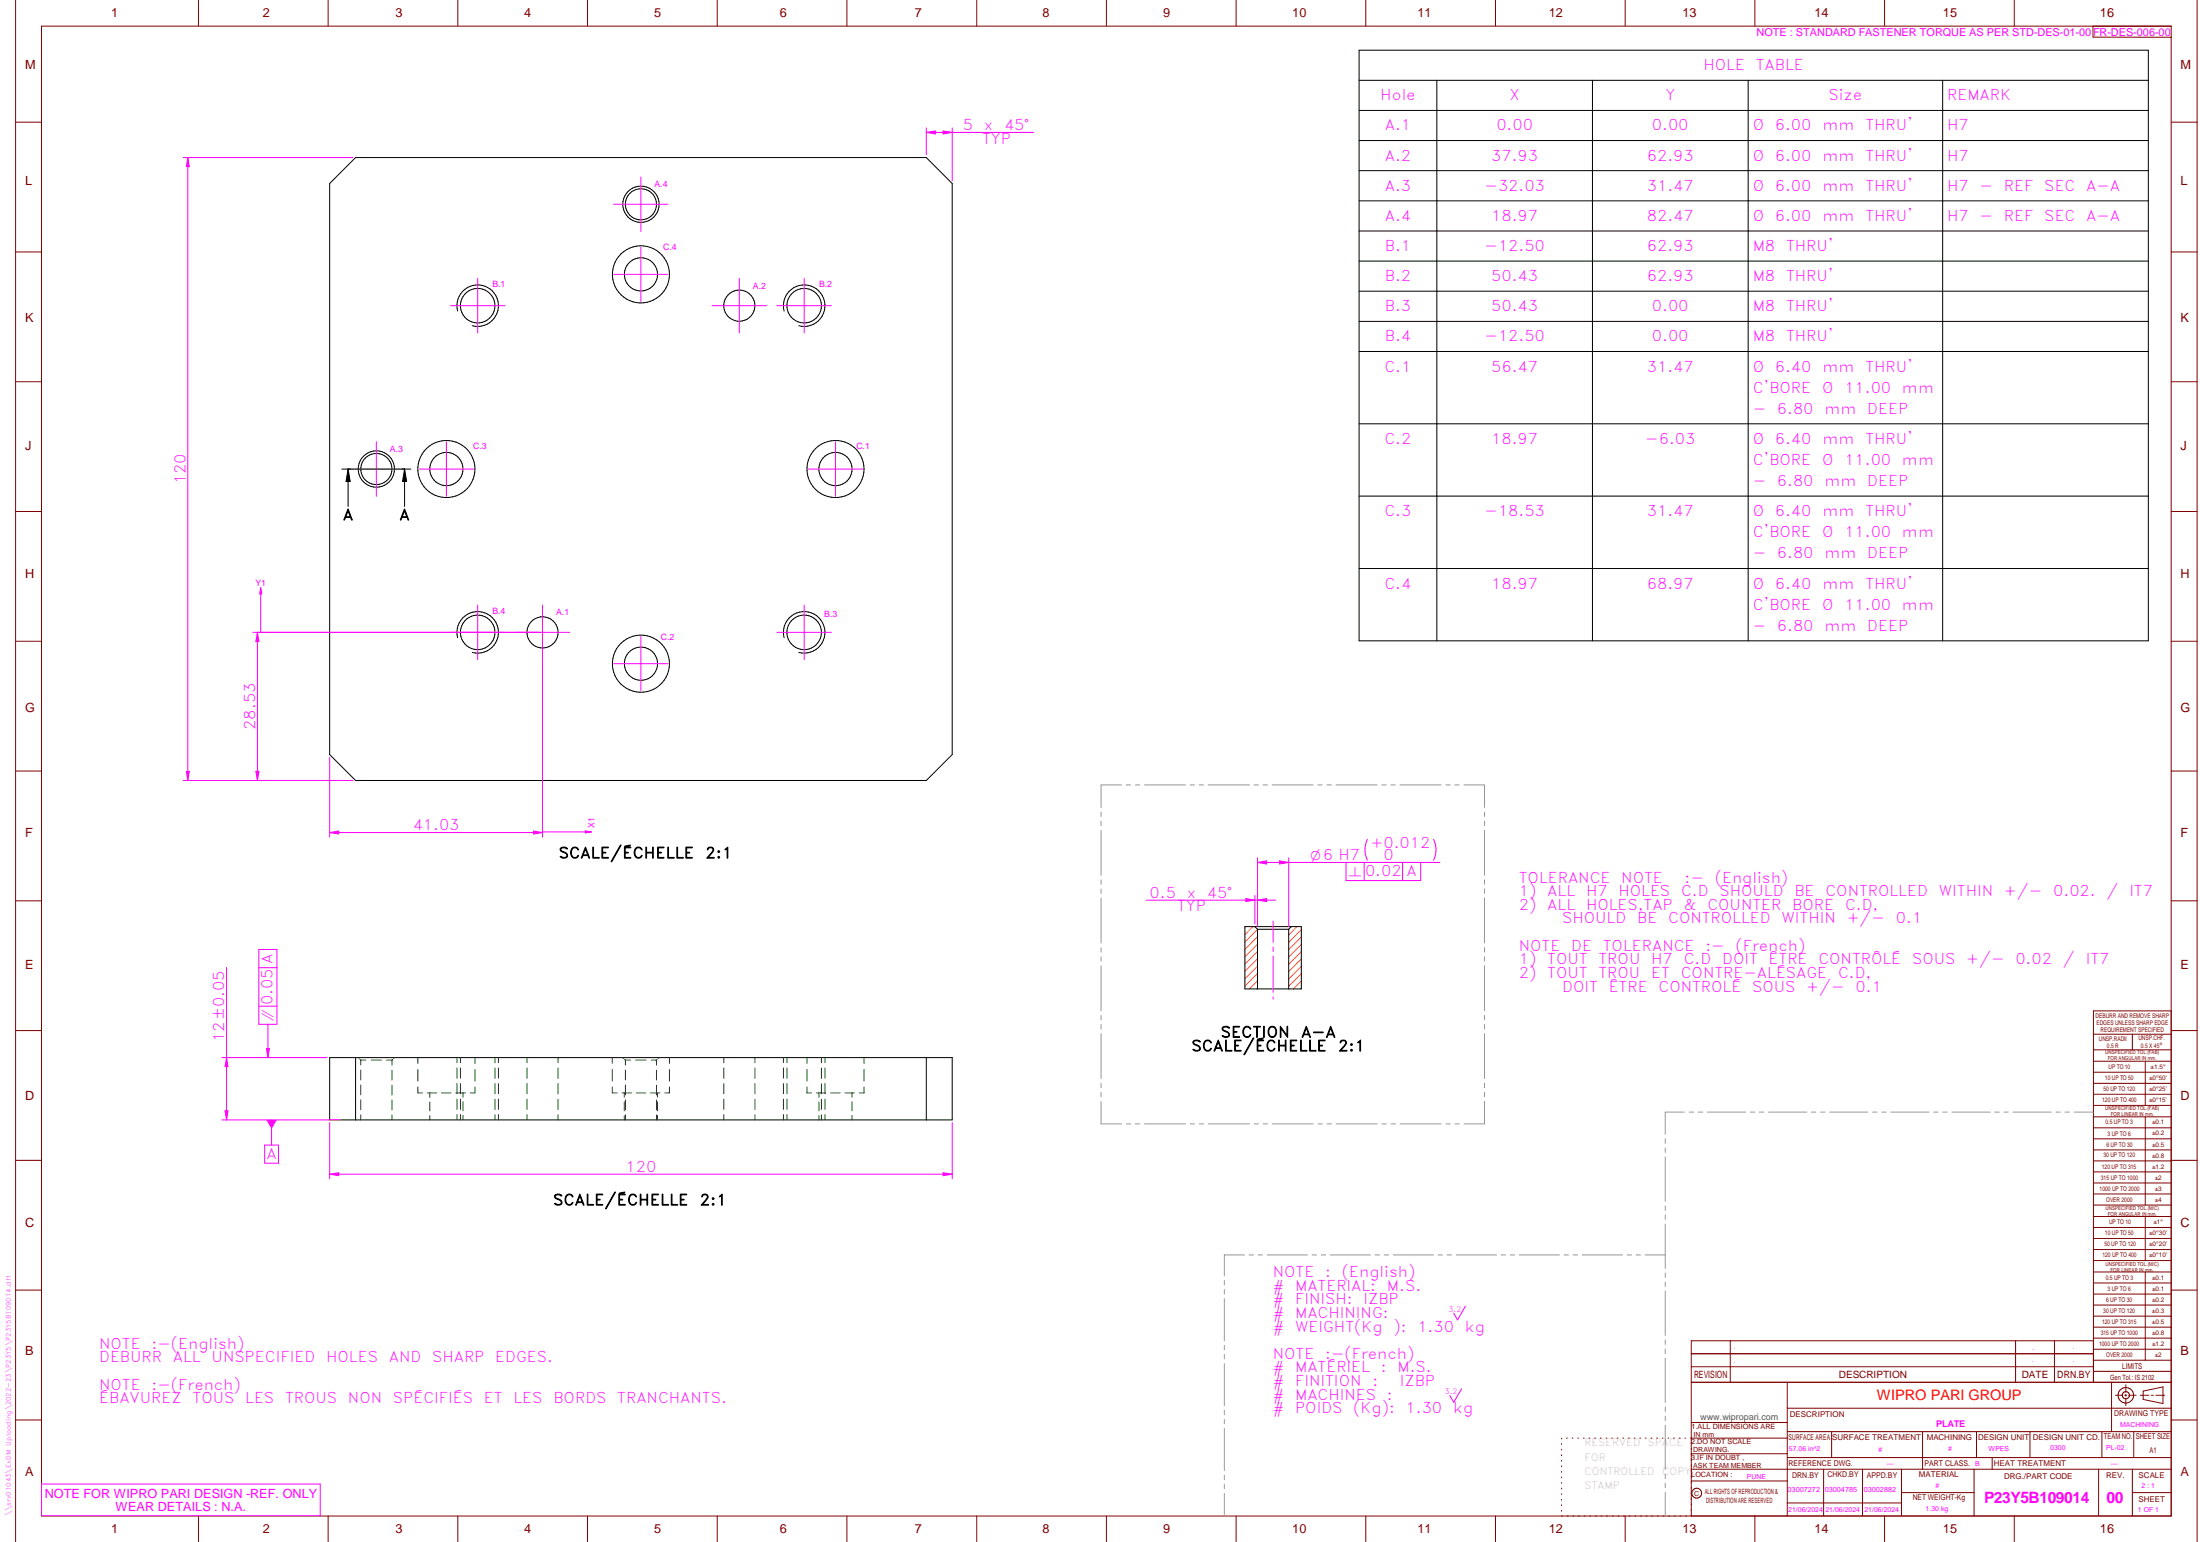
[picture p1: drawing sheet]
<svg xmlns="http://www.w3.org/2000/svg" width="848mm" height="594mm" viewBox="0 0 848 594" stroke-linecap="round" stroke-linejoin="round" font-family="sans-serif">
<g fill="none" stroke="#800000" stroke-width=".39">
<path d="M6 .1v593.9M16 10.1h821v574h-821zM76.5 .1v10M126.5 .1v10M176.5 .1v10M226.5 .1v10M276.5 .1v10M326.5 .1v10M376.5 .1v10M426.5 .1v10M476.5 .1v10M526.5 .1v10"/>
<path d="M576.5 .1v10M626.5 .1v10M676.5 .1v10M726.5 .1v10M776.5 .1v10M806.8 10.1v4.2l30.2 .1M847 .1v593.9M6 47.1h10M837 47.1h10M6 97.1h10M837 97.1h10M6 147.1h10"/>
<path d="M837 147.1h10M6 197.1h10M837 197.1h10M6 247.1h10M837 247.1h10M6 297.1h10M837 297.1h10M6 347h10M837 347h10M6 397h10M807 398.4h30M822 398.4v6.1"/>
<path d="M837 397h10M837 389.5h-30v143.1M807 404.5h30M807 408.9h30M807 413.1h30M807 417.4h30M827 408.9v17M807 421.6h30M807 425.9h30M807 430.3h30M807 434.5h30M807 438.7h30"/>
<path d="M827 430.3v34M6 447h10M807 443h30M807 447.3h30M807 451.5h30M807 455.8h30M807 460h30M837 447h10M807 464.3h30M807 468.7h30M807 472.9h30M807 477.1h30"/>
<path d="M827 468.7v16.9M6 497h10M807 481.4h30M807 485.6h30M807 490.1h30M807 494.3h30M807 498.6h30M827 490.1v33.9M837 497h10M667 516.6v16M777 516.6v16M792 516.6v16"/>
<path d="M807 502.8h30M807 507.1h30M807 511.3h30M807 515.5h30M807 519.8h30M807 516.6h-155v67.5M652 532.6h185.2M652 521.5h155M652 526.5h155M689 532.6v51.4M807 524h30M807 528.3h30"/>
<path d="M814 532.6v19M815.5 537.5h2.8M819.1 537.5h.7M819.5 533.5v2.9M819.5 537.2v.7M819.5 538.7v2.8M820.6 537.5h2.9M825 537.5h3.4M826.2 535.9l7.6-1.6v6.4l-7.6-1.5zM829.3 537.5h.8M831 537.5h3.5M6 547.1h10"/>
<path d="M602 554.1v.3M602 556.2v.3M602 558.3v.3M603.8 554.1h.4M606 554.1h.3M608.2 554.1h.3M610.4 554.1h.3M612.6 554.1h.3M614.7 554.1h.3M616.9 554.1h.3M619.1 554.1h.3M621.2 554.1h.3"/>
<path d="M623.4 554.1h.3M625.6 554.1h.3M627.8 554.1h.3M629.9 554.1h.4M632.1 554.1h.3M634.3 554.1h.3M636.5 554.1h.3M638.6 554.1h.3M640.8 554.1h.3M643 554.1h.3M645.2 554.1h.3M647.3 554.1h.4"/>
<path d="M649.5 554.1h.3M652 548h37M689 542.5h148M689 551.6h148M689 554.1h-37.3M706.1 551.6v10M741.1 551.6v14.4M761.9 551.6v10M782.5 551.6v10M810.3 551.6v10M822.5 551.6v10M837 547.1h10"/>
<path d="M602 560.5v.3M602 562.6v.3M602 564.8v.3M602 566.9v.3M602 569v.3M602 571.2v.3M602 573.3v.4M602 575.5v.3M602 577.6v.3M602 579.8v.3M652 570.6h37M652 560.1h37"/>
<path d="M689 561.6h148M689 579h44M703 566v18M718 566v18M733 575.1h28M733 566v18M761 566v18M768 561.6v4.4M809 566v18M822 566v18M822 575.1h15M837 566h-185"/>
<path d="M76.5 584.1v9.9M126.5 584.1v9.9M176.5 584.1v9.9M226.5 584.1v9.9M276.5 584.1v9.9M326.5 584.1v9.9M376.5 584.1v9.9M426.5 584.1v9.9M476.5 584.1v9.9M526.5 584.1v9.9M576.5 584.1v9.9M602 581.9v.3"/>
<path d="M626.5 584.1v9.9M652 584h185M676.5 584.1v9.9M726.5 584.1v9.9M776.5 584.1v9.9"/>
<circle cx="819.5" cy="537.5" r="2.99"/>
<circle cx="819.5" cy="537.5" r="1.39"/>
<circle cx="654.1" cy="575.3" r="1.9"/>
</g>
<g fill="none" stroke="#f0f" stroke-width=".39">
<path d="M236.6 78.7h21M247.1 68.2v21M247.1 95.2v21M173.7 117.8h20.9M184.1 107.3v21M236.6 105.7h21M274.5 117.8h21M285 107.3v21M299.5 117.8h21M310 107.3v21M145.1 170.2v21M172.1 170.2v21"/>
<path d="M322.1 170.2v21M134.6 180.7h21M161.6 180.7h21M311.6 180.7h21M184.1 233.1v21M209.1 233.1v21M310 233.1v21M173.7 243.6h20.9M198.6 243.6h21M236.6 255.7h21M247.1 245.2v21M299.5 243.6h21"/>
<path d="M127.1 432.5v21.7M367.1 432.5v21.7M127.1 452.4l3.5-.6v1.2zM564.9 503.2l-3 5.3-1.5-2.6M563.5 535l-3.1 5.3-1.5-2.7M16 571.8h107.4v12.2h-107.4z"/>
</g>
<g fill="none" stroke="#949494" stroke-width=".39">
<path d="M641.9 438.7v1.8M649.4 428.5h-7.5v8.5M651.2 428.5h1.7M654.6 428.5h1.8M658.2 428.5h14.7M674.7 428.5h1.7M678.2 428.5h1.7M681.7 428.5h14.8M698.3 428.5h1.7M701.8 428.5h1.7M705.3 428.5h14.7M721.9 428.5h1.7"/>
<path d="M725.3 428.5h1.8M728.9 428.5h14.7M745.4 428.5h1.7M748.9 428.5h1.7M752.4 428.5h14.8M769 428.5h1.7M772.5 428.5h1.7M776 428.5h14.7M792.6 428.5h1.7M796 428.5h1.8M799.5 428.5h7.4M641.9 442.3v1.6"/>
<path d="M641.9 445.8v17M641.9 464.6v1.7M641.9 468.1v1.7M641.9 471.6v17.1M472 493.4v1.6M472 496.8v1.8M479.7 483.5h-7.7v8M481.5 483.5h1.7M485 483.5h1.7M488.5 483.5h15.5M505.8 483.5h1.7M509.3 483.5h1.7"/>
<path d="M512.8 483.5h15.5M530.1 483.5h1.7M533.6 483.5h1.7M537.1 483.5h15.5M554.4 483.5h1.7M557.9 483.5h1.7M561.4 483.5h15.5M578.7 483.5h1.6M582.2 483.5h1.7M585.6 483.5h15.5M603 483.5h1.6M606.4 483.5h1.8"/>
<path d="M609.9 483.5h15.5M627.2 483.5h1.7M630.7 483.5h1.7M634.2 483.5h7.7M641.9 490.4v1.7M641.9 493.9v1.7M641.9 497.4v17.1M472 500.3v16.3M472 518.3v1.8M641.9 516.3v1.6M641.9 519.8v1.7M472 521.8v1.7"/>
<path d="M472 525.4v16.2M641.9 523.2v17.1M472 543.3v1.7M472 546.9v1.7M472 550.3v16.2M641.9 542.1v1.7M641.9 545.6v1.7M641.9 549.1v17M472 568.3v1.8M472 571.8v1.7M472 575.4v8.1M641.9 567.9v1.7"/>
<path d="M641.9 571.4v1.8M641.9 574.9v8.6"/>
</g>
<g fill="none" stroke="#000" stroke-width=".39">
<path d="M127.1 70.7l10-10h220l10 10v220l-10 10h-220l-10-10zM176.4 119.8a8 8 0 0 1 7-10 8 8 0 0 1 8.7 8.6 8 8 0 0 1-10 7.1M302.3 119.8a8 8 0 0 1 6.9-10 8 8 0 0 1 8.7 8.6 8 8 0 0 1-10 7.1M176.4 245.7a8 8 0 0 1 7-10 8 8 0 0 1 8.7 8.6 8 8 0 0 1-10 7.1M302.3 245.7a8 8 0 0 1 7-10 8 8 0 0 1 8.7 8.6 8 8 0 0 1-10.1 7.1M127.1 407.5h240v24h-240zM137.1 407.5v24M357.1 407.5v24"/>
<circle cx="247.1" cy="78.7" r="6"/>
<circle cx="247.1" cy="78.7" r="7"/>
<circle cx="184.1" cy="117.8" r="6.7"/>
<circle cx="247.1" cy="105.7" r="6.4"/>
<circle cx="247.1" cy="105.7" r="11"/>
<circle cx="285" cy="117.8" r="6"/>
<circle cx="310" cy="117.8" r="6.7"/>
<circle cx="145.1" cy="180.7" r="7"/>
<circle cx="145.1" cy="180.7" r="6"/>
<circle cx="172.1" cy="180.7" r="11"/>
<circle cx="172.1" cy="180.7" r="6.4"/>
<circle cx="322.1" cy="180.7" r="11"/>
<circle cx="322.1" cy="180.7" r="6.4"/>
<circle cx="184.1" cy="243.6" r="6.7"/>
<circle cx="209.1" cy="243.6" r="6"/>
<circle cx="247.1" cy="255.7" r="11"/>
<circle cx="247.1" cy="255.7" r="6.4"/>
<circle cx="310" cy="243.6" r="6.7"/>
</g>
<g fill="none" stroke="#008000" stroke-width=".39">
<path d="M138.1 407.5l.3 .3M138.7 408.1l.4 .3M139.1 408.4v1.9M139.1 412.3v3.8M139.1 418v3.8M139.1 408.4h1.9M143.1 408.4h3.9M149.1 408.4h2M151.1 408.4v1.9M151.1 412.3v3.8M151.1 418.1v3.8M151.4 408.1l-.3 .3"/>
<path d="M152.1 407.5l-.4 .3M161.1 418.8v2.2h1.8M161.1 407.5v2.2M161.1 412v4.5M176.1 407.5v1.9M176.1 411.4v4M176.1 417.4v4M177.5 407.5v1.9M177.5 411.4v4M177.5 417.4v4M183.1 418.8v2.2h-1.9M183.1 407.5v2.2"/>
<path d="M183.1 412v4.5M190.8 407.5v1.9M190.8 411.5v4M190.8 417.5v3.9M192.2 407.5v1.9M192.2 411.4v4M192.2 417.4v4M203.2 407.5v1.9M203.2 411.4v4M203.2 417.4v4M215.1 407.5v1.9M215.1 411.5v4"/>
<path d="M215.1 417.5v3.9M236.1 418.8v2.2h1.8M236.1 407.5v2.2M236.1 412v4.5M240.1 407.5l.3 .3M240.7 408.1l.4 .3M241.1 408.4v1.9M241.1 412.3v3.8M241.1 418v3.8M241.1 408.4h1.9M245.1 408.4h3.9M251.1 408.4h2"/>
<path d="M253.1 408.4v1.9M253.1 412.3v3.8M253.1 418.1v3.8M253.4 408.1l-.3 .3M254.1 407.5l-.4 .3M258.1 418.8v2.2h-1.8M258.1 407.5v2.2M258.1 412v4.5M279 407.5v1.9M279 411.4v4M279 417.4v4M291 407.5v1.9"/>
<path d="M291 411.5v4M291 417.5v3.9M302 407.5v1.9M302 411.4v4M302 417.4v4M303.4 407.5v1.9M303.4 411.4v4M303.4 417.4v4M311.1 418.8v2.2h1.7M311.1 407.5v2.2M311.1 412v4.5M316.7 407.5v1.9"/>
<path d="M316.7 411.5v4M316.7 417.5v3.9M318 407.5v1.9M318 411.4v4M318 417.4v4M333.1 418.8v2.2h-1.9M333.1 407.5v2.2M333.1 412v4.5M139.1 423.8v3.8M139.1 429.5v2M151.1 423.8v3.8M151.1 429.6v1.9"/>
<path d="M164.7 421h3.7M165.7 421v1.7M165.7 424.6v3.4M165.7 429.8v1.7M170.2 421h3.7M175.7 421h3.7M176.1 423.5v3.9M176.1 429.4v2.1M177.5 423.5v3.9M177.5 429.4v2.1M178.5 421v1.7M178.5 424.5v3.4"/>
<path d="M178.5 429.7v1.8M190.8 423.5v3.9M190.8 429.5v2M192.2 423.5v3.9M192.2 429.4v2.1M203.2 423.5v3.9M203.2 429.4v2.1M215.1 423.5v3.9M215.1 429.5v2M239.8 421h3.6M240.7 421v1.7M240.7 424.6v3.4"/>
<path d="M240.7 429.8v1.7M241.1 423.8v3.8M241.1 429.5v2M245.3 421h3.6M250.8 421h3.6M253.1 423.8v3.8M253.1 429.6v1.9M253.4 421v1.7M253.4 424.5v3.4M253.4 429.7v1.8M279 423.5v3.9M279 429.4v2.1"/>
<path d="M291 423.5v3.9M291 429.5v2M302 423.5v3.9M302 429.4v2.1M303.4 423.5v3.9M303.4 429.4v2.1M314.7 421h3.6M315.7 421v1.7M315.7 424.6v3.4M315.7 429.8v1.7M316.7 423.5v3.9M316.7 429.5v2"/>
<path d="M318 423.5v3.9M318 429.4v2.1M320.3 421h3.5M325.8 421h3.6M328.5 421v1.7M328.5 424.5v3.4M328.5 429.7v1.8"/>
</g>
<path d="M127.1 452.4l3.5-.6v1.2z" fill="#f0f"/>
<path d="M363.6 451.8l3.5 .6-3.5 .6z" fill="none" stroke="#f0f" stroke-width=".39"/>
<path d="M363.6 451.8l3.5 .6-3.5 .6z" fill="#f0f"/>
<path d="M85.6 407.5h40.4M85.6 431.5h45.4M86.7 427.9h1.2l-.6 3.6zM127.1 452.4h240" fill="none" stroke="#f0f" stroke-width=".39"/>
<path d="M86.7 427.9h1.2l-.6 3.6z" fill="#f0f"/>
<path d="M87.3 407.5l.6 3.4h-1.2z" fill="none" stroke="#f0f" stroke-width=".39"/>
<path d="M87.3 407.5l.6 3.4h-1.2z" fill="#f0f"/>
<path d="M97.5 243.6h110.6M98.6 297.2h1.2l-.6 3.5zM97.5 300.7h38.5M87.3 372.7v58.8" fill="none" stroke="#f0f" stroke-width=".39"/>
<path d="M98.6 297.2h1.2l-.6 3.5z" fill="#f0f"/>
<path d="M99.2 243.6l.6 3.5h-1.2z" fill="none" stroke="#f0f" stroke-width=".39"/>
<path d="M99.2 243.6l.6 3.5h-1.2z" fill="#f0f"/>
<path d="M99.2 243.6v57.1M209.1 255.2v67.3M127.1 291.8v30.7M127.1 320.8l3.5-.6v1.1z" fill="none" stroke="#f0f" stroke-width=".39"/>
<path d="M127.1 320.8l3.5-.6v1.1z" fill="#f0f"/>
<path d="M205.7 320.2l3.4 .6-3.4 .5z" fill="none" stroke="#f0f" stroke-width=".39"/>
<path d="M205.7 320.2l3.4 .6-3.4 .5z" fill="#f0f"/>
<path d="M127.1 320.8h82M104.7 431.5v9.7" fill="none" stroke="#f0f" stroke-width=".39"/>
<path d="M102.7 431.5h4l-2 3.4z" fill="#f0f"/>
<path d="M103.3 394.6v12.9M102 441.2h5.4v6.9h-5.4z" fill="none" stroke="#f0f" stroke-width=".39"/>
<path d="M102.7 403.9h1.1l-.5 3.6z" fill="#f0f"/>
<path d="M70.7 60.7h65.3M71.8 297.2h1.2l-.6 3.5zM70.7 300.7h65.3M99.8 372.8h7M99.8 365.8h7v28.8h-7zM99.8 387.6h7M102.7 403.9h1.1l-.5 3.6z" fill="none" stroke="#f0f" stroke-width=".39"/>
<path d="M71.8 297.2h1.2l-.6 3.5z" fill="#f0f"/>
<path d="M72.4 60.7l.6 3.5h-1.2z" fill="none" stroke="#f0f" stroke-width=".39"/>
<path d="M72.4 60.7l.6 3.5h-1.2z" fill="#f0f"/>
<path d="M357.1 49.3v10.3M363.6 50.5l3.5 .5-3.5 .6zM367.1 49.3v20.3M72.4 60.7v240" fill="none" stroke="#f0f" stroke-width=".39"/>
<path d="M363.6 50.5l3.5 .5-3.5 .6z" fill="#f0f"/>
<path d="M357.1 51l3.5-.5v1.1z" fill="none" stroke="#f0f" stroke-width=".39"/>
<path d="M357.1 51l3.5-.5v1.1z" fill="#f0f"/>
<path d="M357.1 51h41.3M209.1 244.3v77.4M209.1 320.5h18.9M225.6 320.1l2.4 .4-2.4 .4z" fill="none" stroke="#f0f" stroke-width=".39"/>
<path d="M225.6 320.1l2.4 .4-2.4 .4z" fill="#f0f"/>
<path d="M100.5 226.4v17.2M100.5 226.4l.4 2.4h-.8zM99.3 243.6h109.1" fill="none" stroke="#f0f" stroke-width=".39"/>
<path d="M100.5 226.4l.4 2.4h-.8z" fill="#f0f"/>
<g fill="none" stroke="#000" stroke-width=".39">
<path d="M523.9 19.3h304.3v227.6h-304.3zM523.9 30.9h304.3M553.9 30.9v216M613.9 30.9v216M673.9 30.9v216M748.9 30.9v216M523.9 42.5h304.3M523.9 54.1h304.3M523.9 65.7h304.3M523.9 77.4h304.3M523.9 89h304.3M523.9 100.6h304.3"/>
<path d="M523.9 112.2h304.3M523.9 123.8h304.3M523.9 135.4h304.3M523.9 163.3h304.3M131.8 180.7h4.8M134.2 180.7l.8 4.8h-1.6zM134.2 180.7v14.4M136.8 180.7h16.5M153.5 180.7h4.9M156 180.7l.8 4.8h-1.6zM156 180.7v14.4M523.9 191.1h304.3"/>
<path d="M523.9 219h304.3M479.9 357h21.7v24h-21.7zM483.7 357l1.1 1M484.8 358v23M484.8 358h12M496.8 358v23M497.8 357l-1 1"/>
</g>
<path d="M134.2 180.7l.8 4.8h-1.6zM156 180.7l.8 4.8h-1.6z" fill="#000"/>
<g fill="none" stroke="#ff8000" stroke-width=".39">
<path d="M480.1 357l-.2 .3M483 357l-3.1 3.1M484.8 358.1l-4.9 4.9M500 357l-3.2 3.2M501.7 358.1l-4.9 5M484.8 377.9l-3.2 3.1M484.8 360.9l-4.9 4.9M484.8 363.7l-4.9 4.9M484.8 366.6l-4.9 4.8M484.8 369.4l-4.9 4.9M484.8 372.2l-4.9 4.9M484.8 375l-4.9 4.9"/>
<path d="M501.6 378l-3 3M501.7 363.8l-4.9 4.9M501.7 361l-4.9 4.9M501.7 366.6l-4.9 4.9M501.7 369.4l-4.9 5M501.7 372.3l-4.9 4.9M501.7 375.1l-4.9 4.9M484.8 380.7l-.3 .3M501.7 380.8l-.3 .2"/>
</g>
<path d="M483.7 345v11M484.8 346.8l3.5-.6v1.1zM484.8 345v12M490.8 354.9v8.2M490.8 364.9v1.7M490.8 368.3v14M490.8 384.1v.8" fill="none" stroke="#f0f" stroke-width=".39"/>
<path d="M484.8 346.8l3.5-.6v1.1z" fill="#f0f"/>
<path d="M480.3 346.2l3.4 .6-3.4 .5z" fill="none" stroke="#f0f" stroke-width=".39"/>
<path d="M480.3 346.2l3.4 .6-3.4 .5z" fill="#f0f"/>
<path d="M484.8 332.3l3.5-.6v1.2zM484.8 330.5v26.5M496.8 330.5v26.5M527.1 323.3a9 9 0 0 0 0 8.1M552.6 323.3a9 9 0 0 1 0 8.1M441.9 346.8h49.8" fill="none" stroke="#f0f" stroke-width=".39"/>
<path d="M484.8 332.3l3.5-.6v1.2z" fill="#f0f"/>
<path d="M493.3 331.7l3.5 .6-3.5 .6z" fill="none" stroke="#f0f" stroke-width=".39"/>
<path d="M493.3 331.7l3.5 .6-3.5 .6z" fill="#f0f"/>
<path d="M484.8 332.3h70.3M518.9 332.3v7h28.8v-7M525.9 332.3v7M540.7 332.3v7" fill="none" stroke="#f0f" stroke-width=".39"/>
<g fill="none" stroke="#949494" stroke-width=".39">
<path d="M424.4 312.9v1.7M424.4 316.4v1.7M424.4 319.9v17.3M432.4 302.4h-8v8.7M434.1 302.4h1.8M437.6 302.4h1.7M441.2 302.4h15.8M458.8 302.4h1.7M462.3 302.4h1.7M465.8 302.4h15.8M483.4 302.4h1.7M486.9 302.4h1.7"/>
<path d="M490.4 302.4h15.8M508 302.4h1.7M511.5 302.4h1.7M515 302.4h15.9M532.7 302.4h1.7M536.2 302.4h1.7M539.7 302.4h15.8M557.3 302.4h1.7M560.8 302.4h1.7M564.3 302.4h8v8.7M572.3 312.8v1.8M572.3 316.4v1.7"/>
<path d="M572.3 319.9v17.3M424.4 339v1.7M572.3 339v1.7M424.4 342.5v1.7M424.4 346v17.3M572.3 342.5v1.7M572.3 345.9v17.4M424.4 365.1v1.7M424.4 368.6v1.7M424.4 372.1v17.3M572.3 365.1v1.7M572.3 368.6v1.7"/>
<path d="M572.3 372.1v17.3M424.4 391.2v1.7M424.4 394.7v1.8M424.4 398.2v17.3M572.3 391.2v1.7M572.3 394.7v1.7M572.3 398.2v17.3M424.4 417.4v1.7M572.3 417.3v1.7M424.4 424.3v8.7h8M424.4 420.8v1.8M434.2 433h1.7"/>
<path d="M437.7 433h1.7M441.2 433h15.8M458.8 433h1.7M462.3 433h1.7M465.8 433h15.9M483.4 433h1.7M487 433h1.7M490.4 433h15.9M508.1 433h1.7M511.6 433h1.7M515.1 433h15.8M532.7 433h1.7"/>
<path d="M536.2 433h1.7M539.7 433h15.8M557.4 433h1.7M560.8 433h1.8M572.3 420.8v1.7M572.3 424.3v8.7h-8"/>
</g>
<g font-size="6" fill="#f0f">
<text x="764.8" y="578.9">P23Y5B109014</text>
<text x="812.1" y="578.9">00</text>
</g>
<g font-size="5.7" fill="#f0f">
<text x="656.7" y="27.1">HOLE</text>
<text x="676.8" y="27.1">TABLE</text>
<text x="532.1" y="38.7">Hole</text>
<text x="581.9" y="38.7">X</text>
<text x="642" y="38.7">Y</text>
<text x="704.9" y="38.7">Size</text>
<text x="750.6" y="38.7">REMARK</text>
<text x="371.1" y="50.2">5</text>
<text x="379.3" y="50.2">x</text>
<text x="387" y="50.2">45°</text>
<text x="533.8" y="50.2">A.1</text>
<text x="576.8" y="50.2">0.00</text>
<text x="636.8" y="50.2">0.00</text>
<text x="675.6" y="50.2">Ø</text>
<text x="684.2" y="50.2">6.00</text>
<text x="702.5" y="50.2">mm</text>
<text x="719.1" y="50.2">THRU'</text>
<text x="750.6" y="50.2">H7</text>
<text x="378.6" y="55.4">TYP</text>
<text x="533.8" y="61.9">A.2</text>
<text x="574.8" y="61.9">37.93</text>
<text x="634.9" y="61.9">62.93</text>
<text x="675.6" y="61.9">Ø</text>
<text x="684.2" y="61.9">6.00</text>
<text x="702.5" y="61.9">mm</text>
<text x="719.1" y="61.9">THRU'</text>
<text x="750.6" y="61.9">H7</text>
<text x="533.8" y="73.5">A.3</text>
<text x="572.3" y="73.5">-32.03</text>
<text x="634.9" y="73.5">31.47</text>
<text x="675.6" y="73.5">Ø</text>
<text x="684.2" y="73.5">6.00</text>
<text x="702.5" y="73.5">mm</text>
<text x="719.1" y="73.5">THRU'</text>
<text x="750.6" y="73.5">H7</text>
<text x="763.1" y="73.5">-</text>
<text x="772.5" y="73.5">REF</text>
<text x="788.1" y="73.5">SEC</text>
<text x="804.2" y="73.5">A-A</text>
<text x="533.8" y="85.1">A.4</text>
<text x="574.8" y="85.1">18.97</text>
<text x="634.9" y="85.1">82.47</text>
<text x="675.6" y="85.1">Ø</text>
<text x="684.2" y="85.1">6.00</text>
<text x="702.5" y="85.1">mm</text>
<text x="719.1" y="85.1">THRU'</text>
<text x="750.6" y="85.1">H7</text>
<text x="763.1" y="85.1">-</text>
<text x="772.5" y="85.1">REF</text>
<text x="788.1" y="85.1">SEC</text>
<text x="804.2" y="85.1">A-A</text>
<text x="533.8" y="96.7">B.1</text>
<text x="572.3" y="96.7">-12.50</text>
<text x="634.9" y="96.7">62.93</text>
<text x="675.6" y="96.7">M8</text>
<text x="688.5" y="96.7">THRU'</text>
<text x="533.8" y="108.3">B.2</text>
<text x="574.8" y="108.3">50.43</text>
<text x="634.9" y="108.3">62.93</text>
<text x="675.6" y="108.3">M8</text>
<text x="688.5" y="108.3">THRU'</text>
<text x="533.8" y="119.9">B.3</text>
<text x="574.8" y="119.9">50.43</text>
<text x="636.8" y="119.9">0.00</text>
<text x="675.6" y="119.9">M8</text>
<text x="688.5" y="119.9">THRU'</text>
<text x="533.8" y="131.5">B.4</text>
<text x="572.3" y="131.5">-12.50</text>
<text x="636.8" y="131.5">0.00</text>
<text x="675.6" y="131.5">M8</text>
<text x="688.5" y="131.5">THRU'</text>
<text x="533.7" y="143.1">C.1</text>
<text x="574.8" y="143.1">56.47</text>
<text x="634.9" y="143.1">31.47</text>
<text x="675.6" y="143.1">Ø</text>
<text x="684.2" y="143.1">6.40</text>
<text x="702.5" y="143.1">mm</text>
<text x="719.1" y="143.1">THRU'</text>
<text x="675.6" y="151.3">C'BORE</text>
<text x="702.4" y="151.3">Ø</text>
<text x="711" y="151.3">11.00</text>
<text x="733.2" y="151.3">mm</text>
<text x="675.6" y="159.4">-</text>
<text x="685" y="159.4">6.80</text>
<text x="703.3" y="159.4">mm</text>
<text x="719.8" y="159.4">DEEP</text>
<text x="533.7" y="171">C.2</text>
<text x="574.8" y="171">18.97</text>
<text x="634.2" y="171">-6.03</text>
<text x="675.6" y="171">Ø</text>
<text x="684.2" y="171">6.40</text>
<text x="702.5" y="171">mm</text>
<text x="719.1" y="171">THRU'</text>
<text x="675.6" y="179.1">C'BORE</text>
<text x="702.4" y="179.1">Ø</text>
<text x="711" y="179.1">11.00</text>
<text x="733.2" y="179.1">mm</text>
<text x="71.5" y="186.6" transform="rotate(-90 71.5 186.6)">120</text>
<text x="675.6" y="187.3">-</text>
<text x="685" y="187.3">6.80</text>
<text x="703.3" y="187.3">mm</text>
<text x="719.8" y="187.3">DEEP</text>
<text x="533.7" y="198.9">C.3</text>
<text x="572.3" y="198.9">-18.53</text>
<text x="634.9" y="198.9">31.47</text>
<text x="675.6" y="198.9">Ø</text>
<text x="684.2" y="198.9">6.40</text>
<text x="702.5" y="198.9">mm</text>
<text x="719.1" y="198.9">THRU'</text>
<text x="675.6" y="207">C'BORE</text>
<text x="702.4" y="207">Ø</text>
<text x="711" y="207">11.00</text>
<text x="733.2" y="207">mm</text>
<text x="675.6" y="215.1">-</text>
<text x="685" y="215.1">6.80</text>
<text x="703.3" y="215.1">mm</text>
<text x="719.8" y="215.1">DEEP</text>
<text x="533.7" y="226.7">C.4</text>
<text x="574.8" y="226.7">18.97</text>
<text x="634.9" y="226.7">68.97</text>
<text x="675.6" y="226.7">Ø</text>
<text x="684.2" y="226.7">6.40</text>
<text x="702.5" y="226.7">mm</text>
<text x="719.1" y="226.7">THRU'</text>
<text x="675.6" y="234.9">C'BORE</text>
<text x="702.4" y="234.9">Ø</text>
<text x="711" y="234.9">11.00</text>
<text x="733.2" y="234.9">mm</text>
<text x="675.6" y="243">-</text>
<text x="685" y="243">6.80</text>
<text x="703.3" y="243">mm</text>
<text x="719.8" y="243">DEEP</text>
<text x="98.3" y="281.2" transform="rotate(-90 98.3 281.2)">28.53</text>
<text x="159.1" y="319.9">41.03</text>
<text x="528.4" y="326.9">+0.012</text>
<text x="533.3" y="331.4">0</text>
<text x="526.2" y="337.5">0.02 A</text>
<text x="585.5" y="340">TOLERANCE</text>
<text x="625" y="340">NOTE</text>
<text x="649.4" y="340">:-</text>
<text x="661" y="340">(English)</text>
<text x="443.1" y="345.9">0.5</text>
<text x="457.5" y="345.9">x</text>
<text x="465.3" y="345.9">45°</text>
<text x="585.5" y="345.3">1)</text>
<text x="596.5" y="345.3">ALL</text>
<text x="611.4" y="345.3">H7</text>
<text x="623.9" y="345.3">HOLES</text>
<text x="648" y="345.3">C.D</text>
<text x="662.8" y="345.3">SHOULD</text>
<text x="691.7" y="345.3">BE</text>
<text x="703.7" y="345.3">CONTROLLED</text>
<text x="747.4" y="345.3">WITHIN</text>
<text x="772.5" y="345.3">+/-</text>
<text x="791.5" y="345.3">0.02.</text>
<text x="812.1" y="345.3">/</text>
<text x="820.8" y="345.3">IT7</text>
<text x="453.7" y="351.2">TYP</text>
<text x="585.5" y="350.5">2)</text>
<text x="596.5" y="350.5">ALL</text>
<text x="611.4" y="350.5">HOLES,TAP</text>
<text x="649.1" y="350.5">&amp;</text>
<text x="658.2" y="350.5">COUNTER</text>
<text x="690.9" y="350.5">BORE</text>
<text x="711.2" y="350.5">C.D,</text>
<text x="602.2" y="355.8">SHOULD</text>
<text x="631.1" y="355.8">BE</text>
<text x="643" y="355.8">CONTROLLED</text>
<text x="686.7" y="355.8">WITHIN</text>
<text x="711.9" y="355.8">+/-</text>
<text x="730.8" y="355.8">0.1</text>
<text x="585.5" y="366.3">NOTE</text>
<text x="585.5" y="371.5">1)</text>
<text x="596.5" y="371.5">TOUT</text>
<text x="605.7" y="366.3">DE</text>
<text x="616.2" y="371.5">TROU</text>
<text x="617.9" y="366.3">TOLERANCE</text>
<text x="636.5" y="371.5">H7</text>
<text x="649" y="371.5">C.D</text>
<text x="657.4" y="366.3">:-</text>
<text x="663.9" y="371.5">DOIT</text>
<text x="669" y="366.3">(French)</text>
<text x="681.8" y="371.5">ÊTRE</text>
<text x="701" y="371.5">CONTRÔLÉ</text>
<text x="737.1" y="371.5">SOUS</text>
<text x="758" y="371.5">+/-</text>
<text x="776.9" y="371.5">0.02</text>
<text x="795.2" y="371.5">/</text>
<text x="804" y="371.5">IT7</text>
<text x="585.5" y="376.8">2)</text>
<text x="596.5" y="376.8">TOUT</text>
<text x="616.2" y="376.8">TROU</text>
<text x="636.5" y="376.8">ET</text>
<text x="647.9" y="376.8">CONTRE-ALÉSAGE</text>
<text x="708.5" y="376.8">C.D,</text>
<text x="602.2" y="382">DOIT</text>
<text x="620.2" y="382">ÊTRE</text>
<text x="639.3" y="382">CONTROLÉ</text>
<text x="675.5" y="382">SOUS</text>
<text x="696.3" y="382">+/-</text>
<text x="715.3" y="382">0.1</text>
<text x="105" y="387.3" transform="rotate(-90 105 387.3)">0.05 A</text>
<text x="86.4" y="401.6" transform="rotate(-90 86.4 401.6)">12±0.05</text>
<text x="102.7" y="446.4">A</text>
<text x="241.1" y="451.5">120</text>
<text x="490.6" y="492">NOTE</text>
<text x="510.8" y="492">:</text>
<text x="517.3" y="492">(English)</text>
<text x="490.6" y="497.2">#</text>
<text x="499.2" y="497.2">MATERIAL:</text>
<text x="534.7" y="497.2">M.S.</text>
<text x="490.6" y="502.5">#</text>
<text x="499.2" y="502.5">FINISH:</text>
<text x="525.6" y="502.5">IZBP</text>
<text x="490.6" y="507.7">#</text>
<text x="499.2" y="507.7">MACHINING:</text>
<text x="490.6" y="513">#</text>
<text x="499.2" y="513">WEIGHT(Kg</text>
<text x="537.2" y="513">):</text>
<text x="546.4" y="513">1.30</text>
<text x="564.7" y="513">kg</text>
<text x="38.2" y="519.6">NOTE</text>
<text x="58.4" y="519.6">:-(English)</text>
<text x="38.2" y="524.9">DEBURR</text>
<text x="66.7" y="524.9">ALL</text>
<text x="81.6" y="524.9">UNSPECIFIED</text>
<text x="125.7" y="524.9">HOLES</text>
<text x="149.9" y="524.9">AND</text>
<text x="166.5" y="524.9">SHARP</text>
<text x="190.9" y="524.9">EDGES.</text>
<text x="490.6" y="523.5">NOTE</text>
<text x="510.8" y="523.5">:-(French)</text>
<text x="490.6" y="528.7">#</text>
<text x="490.6" y="534">#</text>
<text x="499.2" y="534">FINITION</text>
<text x="499.2" y="528.7">MATÉRIEL</text>
<text x="529" y="534">:</text>
<text x="532.3" y="528.7">:</text>
<text x="538.7" y="528.7">M.S.</text>
<text x="539.6" y="534">IZBP</text>
<text x="38.2" y="535.4">NOTE</text>
<text x="58.4" y="535.4">:-(French)</text>
<text x="490.6" y="539.2">#</text>
<text x="499.2" y="539.2">MACHINES</text>
<text x="534.7" y="539.2">:</text>
<text x="38.2" y="540.6">ÉBAVUREZ</text>
<text x="74.2" y="540.6">TOUS</text>
<text x="94.5" y="540.6">LES</text>
<text x="109.9" y="540.6">TROUS</text>
<text x="134.1" y="540.6">NON</text>
<text x="151.5" y="540.6">SPÉCIFIÉS</text>
<text x="186.6" y="540.6">ET</text>
<text x="198" y="540.6">LES</text>
<text x="213.3" y="540.6">BORDS</text>
<text x="237.9" y="540.6">TRANCHANTS.</text>
<text x="490.6" y="544.5">#</text>
<text x="499.2" y="544.5">POIDS</text>
<text x="521.7" y="544.5">(Kg):</text>
<text x="541.9" y="544.5">1.30</text>
<text x="560.1" y="544.5">kg</text>
</g>
<g font-size="5.7">
<text x="132.2" y="200.4">A</text>
<text x="153.9" y="200.4">A</text>
<text x="215.3" y="330.6">SCALE/ÉCHELLE</text>
<text x="271.9" y="330.6">2:1</text>
<text x="470.5" y="399.7">SECTION</text>
<text x="501.6" y="399.7">A-A</text>
<text x="459.3" y="405">SCALE/ÉCHELLE</text>
<text x="515.8" y="405">2:1</text>
<text x="213.2" y="464.3">SCALE/ÉCHELLE</text>
<text x="269.7" y="464.3">2:1</text>
</g>
<text font-size="5.6" fill="#f00" x="723.5" y="539.3">WIPRO PARI GROUP</text>
<g font-size="5.4" fill="#f0f">
<text x="505.2" y="331.4">O6 H7</text>
<text x="519.9" y="337.5">n</text>
<text x="105" y="393.4" transform="rotate(-90 105 393.4)">i</text>
</g>
<g font-size="4.9" fill="#800000">
<text x="42.9" y="6.6">1</text>
<text x="101.3" y="6.7">2</text>
<text x="152.5" y="6.7">3</text>
<text x="202.1" y="6.7">4</text>
<text x="252.1" y="6.7">5</text>
<text x="300.6" y="6.7">6</text>
<text x="352.6" y="6.7">7</text>
<text x="401.9" y="6.7">8</text>
<text x="448.4" y="6.7">9</text>
<text x="498.1" y="6.7">10</text>
<text x="546.4" y="6.7">11</text>
<text x="597" y="6.7">12</text>
<text x="648.5" y="6.6">13</text>
<text x="699.4" y="6.6">14</text>
<text x="749" y="6.7">15</text>
<text x="809.5" y="6.6">16</text>
<text x="9.7" y="26.7">M</text>
<text x="840.6" y="26.7">M</text>
<text x="9.7" y="71.4">L</text>
<text x="840.6" y="71.4">L</text>
<text x="9.7" y="124.2">K</text>
<text x="840.6" y="124.2">K</text>
<text x="9.7" y="173.4">J</text>
<text x="840.6" y="173.4">J</text>
<text x="9.7" y="222.7">H</text>
<text x="840.6" y="222.7">H</text>
<text x="9.7" y="274.3">G</text>
<text x="840.6" y="274.3">G</text>
<text x="9.7" y="322.6">F</text>
<text x="840.6" y="322.6">F</text>
<text x="9.7" y="373.3">E</text>
<text x="840.6" y="373.3">E</text>
<text x="9.7" y="423.8">D</text>
<text x="840.6" y="423.8">D</text>
<text x="9.7" y="472.8">C</text>
<text x="840.6" y="472.8">C</text>
<text x="9.7" y="522.1">B</text>
<text x="840.6" y="522.1">B</text>
<text x="9.7" y="568.7">A</text>
<text x="840.6" y="568.7">A</text>
<text x="42.9" y="590.6">1</text>
<text x="101.3" y="590.7">2</text>
<text x="152.5" y="590.7">3</text>
<text x="202.1" y="590.7">4</text>
<text x="252.1" y="590.7">5</text>
<text x="300.6" y="590.7">6</text>
<text x="352.6" y="590.7">7</text>
<text x="401.9" y="590.7">8</text>
<text x="448.4" y="590.7">9</text>
<text x="498.1" y="590.7">10</text>
<text x="546.4" y="590.7">11</text>
<text x="597" y="590.7">12</text>
<text x="648.5" y="590.6">13</text>
<text x="699.4" y="590.5">14</text>
<text x="749" y="590.7">15</text>
<text x="809.5" y="590.5">16</text>
</g>
<g font-size="4.9" fill="#f0f">
<text x="17.2" y="577">NOTE FOR WIPRO PARI DESIGN -REF. ONLY</text>
<text x="44.5" y="582.3">WEAR DETAILS : N.A.</text>
</g>
<text font-size="4.2" fill="#f0f" x="677.1" y="13.9">NOTE : STANDARD FASTENER TORQUE AS PER STD-DES-01-00FR-DES-006-00</text>
<g font-size="3.9" fill="#800000">
<text x="653" y="530.9">REVISION</text>
<text x="708.9" y="530.9">DESCRIPTION</text>
<text x="779.4" y="530.9">DATE</text>
<text x="793.1" y="530.9">DRN.BY</text>
</g>
<g font-size="3.9" fill="#c0c0c0">
<text x="610.8" y="557.1">RESERVED</text>
<text x="635.2" y="557.1">SPACE</text>
<text x="610.8" y="562.7">FOR</text>
<text x="610.8" y="568.3">CONTROLLED</text>
<text x="640.7" y="568.3">COPY</text>
<text x="610.8" y="573.8">STAMP</text>
</g>
<text font-size="3.6" fill="#f0f" x="746.4" y="549.8">PLATE</text>
<text font-size="3.5" fill="#00f" x="655.4" y="547.1">www.wipropari.com</text>
<g font-size="3.4" fill="#f0f">
<text x="252.3" y="72.1">A.4</text>
<text x="255.7" y="96.4">C.4</text>
<text x="189.8" y="110.7">B.1</text>
<text x="290.2" y="111.2">A.2</text>
<text x="315.7" y="110.7">B.2</text>
<text x="182.4" y="172.8">C.3</text>
<text x="330.1" y="172.9">C.1</text>
<text x="150.3" y="174.1">A.3</text>
<text x="98.5" y="225.6">Y1</text>
<text x="189.8" y="236.6">B.4</text>
<text x="214.4" y="237.1">A.1</text>
<text x="317.8" y="237.7">B.3</text>
<text x="254.8" y="246.4">C.2</text>
<text x="229.2" y="318.8" transform="rotate(-90 229.2 318.8)">X1</text>
</g>
<g font-size="3.1" fill="#800000">
<text x="818.1" y="527.3">LIMITS</text>
<text x="815" y="545.5">DRAWING TYPE</text>
<text x="690" y="546.1">DESCRIPTION</text>
<text x="689.5" y="554.6">SURFACE AREA</text>
<text x="706.2" y="554.6">SURFACE TREATMENT</text>
<text x="742.7" y="554.6">MACHINING</text>
<text x="762.5" y="554.6">DESIGN UNIT</text>
<text x="783.6" y="554.6">DESIGN UNIT CD.</text>
<text x="811" y="554.4">TEAM NO.</text>
<text x="823.3" y="554.5">SHEET SIZE</text>
<text x="828.6" y="559.9">A1</text>
<text x="689.4" y="564.9">REFERENCE DWG.</text>
<text x="690.8" y="569.3">DRN.BY</text>
<text x="704.4" y="569.2">CHKD.BY</text>
<text x="719.6" y="569.3">APPD.BY</text>
<text x="739.7" y="569.1">MATERIAL</text>
<text x="741.8" y="564.7">PART CLASS.</text>
<text x="768.6" y="564.7">HEAT TREATMENT</text>
<text x="772.5" y="569.7">DRG./PART CODE</text>
<text x="811.9" y="569.3">REV.</text>
<text x="824.4" y="569.4">SCALE</text>
<text x="737.3" y="578">NET WEIGHT-Kg</text>
<text x="824.4" y="578.5">SHEET</text>
</g>
<text font-size="3" fill="#800000" x="832.4" y="403.9">°</text>
<g font-size="2.8" fill="#f0f">
<text x="558.3" y="505.4">3.2</text>
<text x="556.9" y="537.2">3.2</text>
<text x="689.1" y="575">03007272</text>
<text x="703.4" y="574.9">03004785</text>
<text x="718.4" y="575">03002882</text>
</g>
<g font-size="2.8" fill="#800000">
<text x="813.4" y="531.5">Gen Tol.: IS 2102</text>
<text x="652.1" y="550.4">1.ALL DIMENSIONS ARE</text>
<text x="652" y="556.4">2.DO NOT SCALE</text>
<text x="652" y="562.5">3.IF IN DOUBT ,</text>
<text x="652" y="569.2">LOCATION :</text>
<text x="657.2" y="575.8">ALL RIGHTS OF REPRODUCTION &amp;</text>
<text x="657.7" y="579.2">DISTRIBUTION ARE RESERVED</text>
</g>
<g font-size="2.7" fill="#f0f">
<text x="817.3" y="549.9">MACHINING</text>
<text x="689.6" y="559.1">57.06 in^2</text>
<text x="724.1" y="559.2">#</text>
<text x="751" y="559.1">#</text>
<text x="766.6" y="559">WPES</text>
<text x="790.3" y="558.8">0300</text>
<text x="811.9" y="558.8">PL-02</text>
<text x="673.4" y="569.6">PUNE</text>
<text x="727.4" y="564.9">---</text>
<text x="761.4" y="564.9">B</text>
<text x="813.7" y="564.9">---</text>
<text x="746.1" y="573.2">#</text>
<text x="825.6" y="573.4">2 : 1</text>
<text x="689.4" y="582.4">21/06/2024</text>
<text x="703.7" y="582.5">21/06/2024</text>
<text x="718.7" y="582.6">21/06/2024</text>
<text x="742.3" y="582.2">1.30 kg</text>
<text x="824.1" y="582.4">1 OF 1</text>
</g>
<g font-size="2.7" fill="#800000">
<text x="652.9" y="553.5">IN mm</text>
<text x="652.7" y="559.5">DRAWING.</text>
<text x="652.7" y="565.5">ASK TEAM MEMBER</text>
<text x="653.1" y="576.3">C</text>
</g>
<g font-size="2.5" fill="#800000">
<text x="807.8" y="392">DEBURR AND REMOVE SHARP</text>
<text x="808.2" y="394.8">EDGES UNLESS SHARP EDGE</text>
<text x="809.1" y="400.9">UNSP.RADII</text>
<text x="809.8" y="397.6">REQUIREMENT SPECIFIED</text>
<text x="824.4" y="400.7">UNSP.CHF.</text>
<text x="812.2" y="403.6">0.5 R</text>
<text x="825.3" y="403.9">0.5 X 45</text>
<text x="812.8" y="411.8">UP TO 10</text>
<text x="829.1" y="411.9">±1.5°</text>
<text x="811.4" y="416.1">10 UP TO 50</text>
<text x="828.5" y="416.1">±0°50'</text>
<text x="810.4" y="424.5">120 UP TO 400</text>
<text x="810.9" y="420.3">50 UP TO 120</text>
<text x="828.5" y="424.5">±0°15'</text>
<text x="828.5" y="420.3">±0°25'</text>
<text x="811.7" y="433.2">0.5 UP TO 3</text>
<text x="812.5" y="437.5">3 UP TO 6</text>
<text x="829.6" y="437.4">±0.2</text>
<text x="829.6" y="433.2">±0.1</text>
<text x="812" y="441.7">6 UP TO 30</text>
<text x="829.6" y="441.7">±0.5</text>
<text x="810.9" y="445.9">30 UP TO 120</text>
<text x="829.6" y="446">±0.8</text>
<text x="809.9" y="454.4">315 UP TO 1000</text>
<text x="810.3" y="450.2">120 UP TO 315</text>
<text x="829.6" y="450.2">±1.2</text>
<text x="830.7" y="454.4">±2</text>
<text x="809.4" y="458.7">1000 UP TO 2000</text>
<text x="830.6" y="458.7">±3</text>
<text x="811.9" y="463">OVER 2000</text>
<text x="830.7" y="463">±4</text>
<text x="813.1" y="471.6">UP TO 10</text>
<text x="830.1" y="471.6">±1°</text>
<text x="811.4" y="475.9">10 UP TO 50</text>
<text x="828.5" y="475.9">±0°30'</text>
<text x="810.4" y="484.4">120 UP TO 400</text>
<text x="811.2" y="480.1">50 UP TO 120</text>
<text x="828.5" y="484.4">±0°10'</text>
<text x="828.5" y="480.1">±0°20'</text>
<text x="811.7" y="493">0.5 UP TO 3</text>
<text x="812.4" y="497.2">3 UP TO 6</text>
<text x="829.6" y="497.3">±0.1</text>
<text x="829.6" y="493">±0.1</text>
<text x="811.9" y="501.5">6 UP TO 30</text>
<text x="829.6" y="501.5">±0.2</text>
<text x="810.8" y="505.8">30 UP TO 120</text>
<text x="829.6" y="505.8">±0.3</text>
<text x="809.8" y="514.3">315 UP TO 1000</text>
<text x="810.3" y="510.1">120 UP TO 315</text>
<text x="829.6" y="510">±0.5</text>
<text x="829.6" y="514.3">±0.8</text>
<text x="809.2" y="518.5">1000 UP TO 2000</text>
<text x="829.6" y="518.5">±1.2</text>
<text x="811.9" y="522.8">OVER 2000</text>
<text x="830.6" y="522.7">±2</text>
</g>
<g font-size="2.5" fill="#f0f">
<text x="668.4" y="519.9">.</text>
<text x="783.5" y="520">.</text>
<text x="799.1" y="519.9">.</text>
<text x="668.4" y="524.9">.</text>
<text x="783.3" y="524.8">.</text>
<text x="799.1" y="524.8">.</text>
</g>
<g font-size="2.4" fill="#f0f">
<text x="4.1" y="556.9" transform="rotate(-90 4.1 556.9)">Uploading\2022-23\P23Y5\P23Y5B109014.dft</text>
<text x="4.1" y="584.1" transform="rotate(-90 4.1 584.1)">\\srv01043\ExDM</text>
</g>
<g font-size="2.1" fill="#800000">
<text x="811.5" y="406.1">UNSPECIFIED TOL.(FAB)</text>
<text x="812.5" y="408.5">FOR ANGULAR IN mm.</text>
<text x="811.6" y="427.7">UNSPECIFIED TOL.(FAB)</text>
<text x="813.6" y="430.1">FOR LINEAR IN mm.</text>
<text x="811.7" y="466.1">UNSPECIFIED TOL.(M/C)</text>
<text x="812.5" y="468.5">FOR ANGULAR IN mm.</text>
<text x="811.7" y="487.6">UNSPECIFIED TOL.(M/C)</text>
<text x="813.6" y="489.9">FOR LINEAR IN mm.</text>
</g>
</svg>
